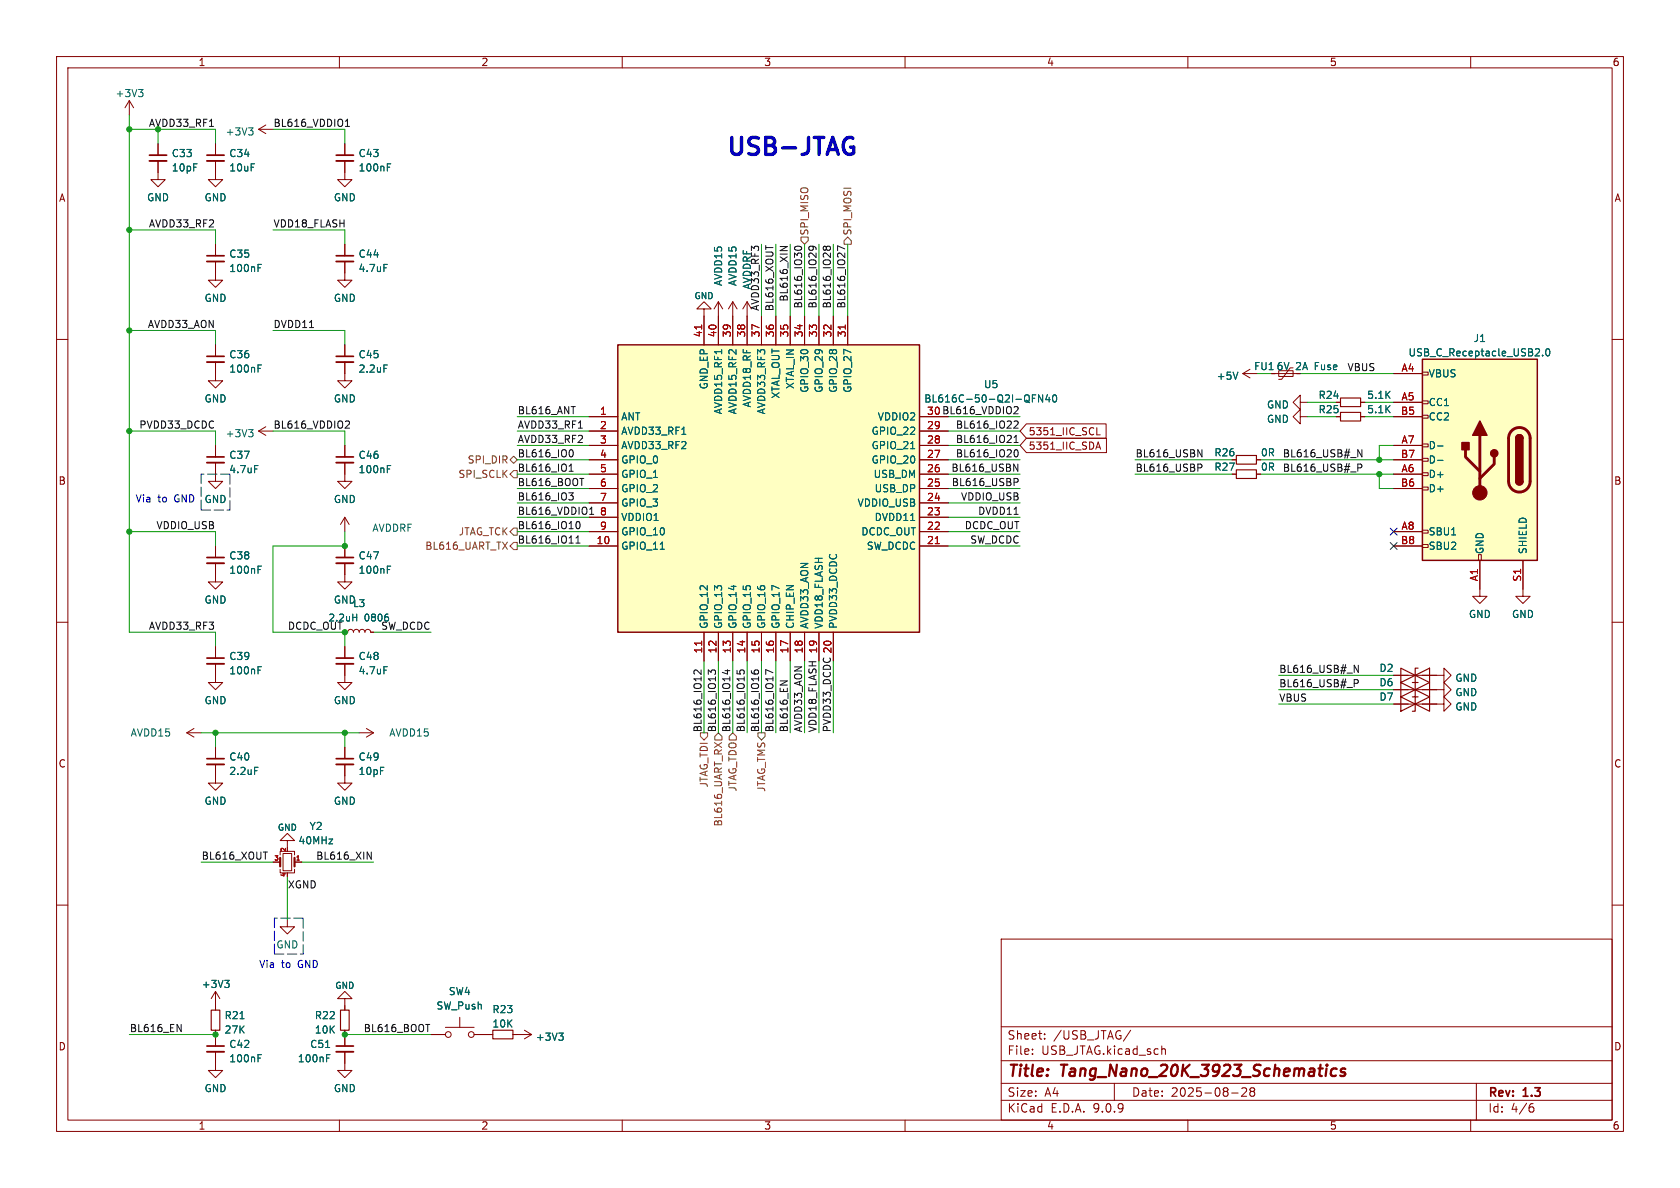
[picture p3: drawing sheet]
<svg xmlns="http://www.w3.org/2000/svg" width="297mm" height="210mm" viewBox="0 0 297 210" stroke-linecap="round" stroke-linejoin="round" font-family="sans-serif">
<g fill="none" stroke="#840000" stroke-width=".18">
<path d="M10 10h277v190h-277zM12 12h273v186h-273zM22.9 17.8l-.8 1.3M22.9 17.8l.7 1.3M22.9 17.8v2.5M60 10v2M110 10v2M160 10v2M210 10v2M260 10v2M10 60h2M38.1 64v3.3h1.3l-1.3 1.3-1.3-1.3h1.3"/>
<path d="M38.1 61v2M61 61v2M61 64v2M219.7 66l1.3 .8M219.7 66h2.5M221 65.3l-1.3 .7M224.8 66h5.1M226.1 65.5h2.5v1h-2.5zM228.6 65h-.5l-1.5 2.1h-.5M229.9 73.7v1.2l-1.3-1.2 1.3-1.3v1.3h1.2M229.9 71.1v1.3l-1.3-1.3 1.3-1.2v1.2h1.2M236.2 73.7h.8"/>
<path d="M236.2 71.1h.8M240.5 73.7h.8M240.5 71.1h.8M285 60h2M10 110h2M38.1 117.3v3.4h1.3l-1.3 1.2-1.3-1.2h1.3M38.1 114.3v2M61 117.3v3.4h-1.3l1.3 1.2 1.2-1.2h-1.2M61 114.3v2M285 110h2M61 135.1v3.3h1.2l-1.2 1.3-1.3-1.3h1.3M61 132.1v2"/>
<path d="M48.3 152.4h1.2M49.5 153.7v.6h2.6v-.6M49.5 151.1v-.6h2.6v.6M50 150.9h1.6v3h-1.6zM50.8 148.6h1.3l-1.3-1.3-1.3 1.3h1.3v1.3M52.1 152.4h1.2M10 160h2M177 166h108v32h-108zM285 160h2M60 198v2M110 198v2M160 198v2"/>
<path d="M177 194.5h108M177 191.5h108M177 187.5h108M177 181.5h108M182.5 186.3v.1M182.5 185.5v.1M184.7 183.6v.1M184.7 182.8v.1M197 191.5v3M199.9 182.1l-1.3 2M205.4 184.9v1.5M205.4 185.5l.2-.1 .4 .1v.9"/>
<path d="M210 198v2M217.7 193.2h1.2M220.3 192.4v.5l-.8 .9h.9M221 192.4v.3l.2 .2M221.2 192.9l-.2 .3v.5l.2 .1 .5-.1 .1-.2-.1-.4-.2-.2M221.2 192.9h.3M221.7 192.4l.1 .3-.3 .2M260 198v2M261 191.5v6.5M270.6 195.7h.4l.2 .3-.1 .5-.5 .1M271 195.1l-.4 .1"/>
</g>
<path d="M236.3 189a.66 .66 0 0 0-1 .3v.5l.1 .3 .2 .1 .6-.1M237.8 189a.49 .49 0 0 0-.8 .3l.1 .1 .7 .2v.3l-.3 .3-.6-.1" fill="none" stroke="#840000" stroke-width=".4"/>
<path d="M36.6 63h3M59.4 63h3.1M36.6 116.3h3M59.4 116.3h3.1M59.4 134.1h3.1" fill="none" stroke="#840000" stroke-width=".3"/>
<path d="M36.6 64h3M59.4 64h3.1M36.6 117.3h3M59.4 117.3h3.1M59.4 135.1h3.1" fill="none" stroke="#840000" stroke-width=".33"/>
<path d="M24.5 15.8h.8l-.5 .5M25 16.3l.3 .2v.3l-.3 .3M45.6 65.1h.4M45.6 64.5h.6M67.9 64.5h.6M218.8 65.8l-.4 1.3M45.6 118.5h.4M45.6 117.9h.6M67.9 117.9h.6" fill="none" stroke="#006464" stroke-width=".18"/>
<path d="M237 72.9h3.5v1.5h-3.5zM237 70.4h3.5v1.5h-3.5z" fill="none" stroke="#840000" stroke-width=".2"/>
<path d="M49.5 151.6v1.6M52.1 151.6v1.6" fill="none" stroke="#840000" stroke-width=".38"/>
<path d="M251.5 63.5h20.3v35.6h-20.3z" fill="#ffffc2"/>
<g fill="none" stroke="#840000" stroke-width=".18">
<path d="M27.9 28.4v3.4h1.3l-1.3 1.2-1.2-1.2h1.2M27.9 25.4v2M38.1 28.4v3.4h1.3l-1.3 1.2-1.3-1.2h1.3M38.1 25.4v2M45.7 22.9l1.3 .7M45.7 22.9h2.6M47 22.1l-1.3 .8M61 28.4v3.4h1.2l-1.2 1.2-1.3-1.2h1.3M61 25.4v2M38.1 46.2v3.3h1.3l-1.3 1.3-1.3-1.3h1.3M38.1 43.2v2M61 46.2v3.3h1.2l-1.2 1.3-1.3-1.3h1.3"/>
<path d="M61 43.2v2M124.5 54.6h1.2l-1.2-1.3-1.3 1.3h1.3v1.3M127 53.3l-.8 1.3M127 53.3l.8 1.3M127 53.3v2.6M129.5 53.3l-.7 1.3M129.5 53.3l.8 1.3M129.5 53.3v2.6M132.1 53.3l-.8 1.3M132.1 53.3l.7 1.3M132.1 53.3v2.6M38.1 78.7v2.1"/>
<path d="M45.7 76.2l1.3 .8M45.7 76.2h2.6M47 75.4l-1.3 .8M61 66v1.3h1.2l-1.2 1.3-1.3-1.3h1.3M61 78.7v2.1M246.4 66h5.1M246.4 71.1h5.1M246.4 73.7h5.1M246.4 78.7h5.1M251.5 65.8h1v.5h-1zM251.5 70.9h1v.5h-1zM251.5 73.4h1v.5h-1z"/>
<path d="M251.5 78.5h1v.5h-1zM38.1 81.8v3.3h1.3l-1.3 1.3-1.3-1.3h1.3M38.1 99.6v3.3h1.3l-1.3 1.2-1.3-1.2h1.3M38.1 96.5v2.1M61 99.6v3.3h-1.3l1.3 1.2 1.2-1.2h-1.2M61 81.8v3.3h1.2l-1.2 1.3-1.3-1.3h1.3M61 91.4v2.6M61 96.5v2.1M61 91.4l.7 1.3M61 91.4l-.8 1.3M217.8 81.3h.8M217.8 83.8h.8"/>
<path d="M222.1 81.3h.8M222.1 83.8h.8M246.4 81.3h5.1M246.4 83.8h5.1M246.4 86.4h5.1M246.4 94h5.1M246.4 96.5h5.1M251.5 81h1v.5h-1zM251.5 83.6h1v.5h-1zM251.5 86.1h1v.5h-1zM251.5 93.7h1v.5h-1zM251.5 96.3h1v.5h-1z"/>
<path d="M261.4 98h.5v1.1h-.5zM261.6 99.1v6.3h-1.3l1.3 1.3 1.3-1.3h-1.3M269.2 99.1v6.3h-1.2l1.2 1.3 1.3-1.3h-1.3M61 111.8h.5l.1-.4 .4-.1 .3 .1 .2 .4 .1-.4 .4-.1 .3 .1 .2 .4 .1-.4 .4-.1 .4 .1 .1 .4 .2-.4 .3-.1 .4 .1 .1 .4h.5M246.4 119.4h8.9v-1.3l1.2 1.3-1.2 1.3v-1.3M33 129.5h2.6M33 129.5l1.3 .8M34.3 128.8l-1.3 .7M38.1 137.2v1.2h1.3l-1.3 1.3-1.3-1.3h1.3M63.5 129.5h2.5M64.8 128.8l1.2 .7M66 129.5l-1.2 .8"/>
<path d="M246.4 124.5h8.9v-1.3l1.2 1.3-1.2 1.2v-1.2M246.4 121.9h8.9v-1.2l1.2 1.2-1.2 1.3v-1.3M38.1 175.3v3.3M38.1 175.3l-.8 1.2M38.1 175.3l.8 1.2M50.8 162.6v1.2h1.3l-1.3 1.3-1.3-1.3h1.3M38.1 185.9v3.3h1.3l-1.3 1.3-1.3-1.3h1.3M38.1 182.1v2.8M61 185.9v3.3h-1.3l1.3 1.3 1.2-1.3h-1.2M61 182.9v2M86.4 182.9h.7M90.7 182.9h3.3"/>
<path d="M92.7 182.1l1.3 .8M94 182.9l-1.3 .7"/>
</g>
<path d="M251.5 63.5h20.3v35.6h-20.3zM268 77.5a.64 .64 0 0 1 .6-.7 .64 .64 0 0 1 .6 .7M268 85.1a.64 .64 0 0 0 .6 .6 .64 .64 0 0 0 .6-.6" fill="none" stroke="#840000" stroke-width=".25"/>
<path d="M259.1 79.5v1.3l2.5 2.5M261.6 77v10.1M267.3 76.1a1.91 1.91 0 0 1 2-.4 1.91 1.91 0 0 1 1.2 1.8v7.6a1.91 1.91 0 0 1-1.9 1.9 1.91 1.91 0 0 1-1.9-1.9v-7.8l.2-.6zM264.2 80.8v1.2l-2.6 2.6" fill="none" stroke="#840000" stroke-width=".51"/>
<g fill="#840000" stroke="#840000" stroke-width=".25">
<path d="M268 77.5h1.2v7.6h-1.2z"/>
<path d="M268.2 77a.64 .64 0 0 1 .6-.1 .64 .64 0 0 1 .4 .6h-1.2z"/>
<path d="M268 85.1h1.2a.64 .64 0 0 1-.6 .6 .64 .64 0 0 1-.6-.6z"/>
<path d="M261.6 74.4l1.3 2.6h-2.6z"/>
<path d="M258.4 78.2h1.3v1.3h-1.3z"/>
<circle cx="264.2" cy="80.1" r=".63"/>
</g>
<circle cx="261.6" cy="87.1" r="1.27" fill="#840000" stroke="#840000" stroke-width=".18"/>
<g fill="none" stroke="#006464" stroke-width=".18">
<path d="M43.9 22.6h.8l-.4 .5M44.5 23.1l.2 .2v.3l-.2 .3M68.5 29.6h.4M68.5 29h.6M45.6 47.3h.4M45.6 46.7h.6M67.9 46.7h.6M43.9 75.9h.8l-.4 .5M44.5 76.4l.2 .3v.3l-.2 .2M254.1 78.8h1M272.7 62.8v.1M273.4 61.8l.2-.2a.68 .68 0 0 1 .4 .7 .68 .68 0 0 1-.4 .6l-.2-.1-.1-.4z"/>
<path d="M45 82.3h.6M68.5 82.3h.6M68.5 82.9h.4M254.1 81.4h1M45.6 100.7h.4M45.6 100.1h.6M62.4 109.1h.7M63.1 108.6v1.2M68.5 100.7h.4M68.5 100.1h.6M39.7 173.3h.8l-.4 .5M40.3 173.8l.2 .2v.3l-.2 .3"/>
<path d="M42.4 180.1h.8M45.6 187h.4M45.6 186.4h.6M57.6 185.2h.7M57.7 187h.5M57.7 186.4h.6M98.8 182.6h.8l-.5 .5M99.3 183.1l.3 .2v.4l-.3 .2"/>
</g>
<g fill="none" stroke="#840000" stroke-width=".2">
<path d="M218.6 80.5h3.5v1.5h-3.5zM218.6 83.1h3.5v1.5h-3.5zM247.6 118.1l2.6 1.3-2.6 1.3zM250.2 119.4l2.5-1.3v2.6zM250.7 118.1h-.5v2.6h-.5M247.6 123.2l2.6 1.3-2.6 1.2zM247.6 120.7l2.6 1.2-2.6 1.3zM250.2 124.5l2.5-1.3v2.5zM250.2 121.9l2.5-1.2v2.5zM250.7 123.2h-.5v2.5h-.5M250.7 120.7h-.5v2.5h-.5M37.3 178.6h1.6v3.5h-1.6z"/>
<path d="M87.1 182.1h3.6v1.5h-3.6z"/>
</g>
<path d="M26.4 27.4h3.1M36.6 27.4h3M59.4 27.4h3.1M36.6 45.2h3M59.4 45.2h3.1M36.6 98.6h3M36.6 80.8h3M59.4 98.6h3.1M59.4 80.8h3.1M36.6 184.9h3M59.4 184.9h3.1" fill="none" stroke="#840000" stroke-width=".3"/>
<path d="M26.4 28.4h3.1M36.6 28.4h3M59.4 28.4h3.1M36.6 46.2h3M59.4 46.2h3.1M36.6 99.6h3M36.6 81.8h3M59.4 99.6h3.1M59.4 81.8h3.1M36.6 185.9h3M59.4 185.9h3.1" fill="none" stroke="#840000" stroke-width=".33"/>
<path d="M109.2 61h53.4v50.8h-53.4z" fill="#ffffc2"/>
<path d="M109.2 61h53.4v50.8h-53.4z" fill="none" stroke="#840000" stroke-width=".25"/>
<g fill="none" stroke="#840000" stroke-width=".18">
<path d="M27.9 25.4v2M27.9 28.4v2.1M38.1 25.4v2M38.1 28.4v2.1M61 25.4v2M61 28.4v2.1M38.1 43.2v2M38.1 46.2v2.1M61 43.2v2M61 46.2v2.1M124.5 55.9v5.1M127 55.9v5.1"/>
<path d="M129.5 55.9v5.1M132.1 55.9v5.1M134.6 55.9v5.1M137.2 55.9v5.1M139.7 55.9v5.1M142.2 55.9v5.1M144.8 55.9v5.1M147.3 55.9v5.1M149.9 55.9v5.1M38.1 61v2M38.1 64v2M38.1 78.7v2.1"/>
<path d="M61 61v2M61 64v2M61 78.7v2.1M104.1 73.7h5.1M104.1 76.2h5.1M104.1 78.7h5.1M162.6 73.7h5M162.6 76.2h5M162.6 78.7h5M181.5 74.9h14v2.6h-14l-1.2-1.3zM181.5 77.5h14.1v2.5h-14.1l-1.2-1.3zM193.8 79h.6"/>
<path d="M193.9 76.9h.6M194.1 78.1l.5 1.3M224.8 66h.6M236.2 73.7h.8M236.2 71.1h.8M240.5 73.7h.8M240.5 71.1h.8M246.4 73.7h5.1M246.4 78.7h5.1M246.4 66h5.1M246.4 71.1h5.1M38.1 81.8v2"/>
<path d="M38.1 96.5v2.1M38.1 99.6v2M61 81.8v2M61 96.5v2.1M61 99.6v2M104.1 81.3h5.1M104.1 83.8h5.1M104.1 86.4h5.1M104.1 88.9h5.1M104.1 91.4h5.1M104.1 94h5.1M104.1 96.5h5.1"/>
<path d="M162.6 81.3h5M162.6 83.8h5M162.6 86.4h5M162.6 88.9h5M162.6 91.4h5M162.6 94h5M162.6 96.5h5M217.8 81.3h.8M217.8 83.8h.8M222.1 81.3h.8M222.1 83.8h.8M246.4 81.3h5.1"/>
<path d="M246.4 83.8h5.1M246.4 86.4h5.1M246.4 94h5.1M246.4 96.5h5.1M261.6 99.1v5M269.2 99.1v5M38.1 114.3v2M38.1 117.3v2.1M61 114.3v2M61 117.3v2.1M61 111.8h.5M65.5 111.8h.5"/>
<path d="M124.5 111.8v5M127 111.8v5M129.5 111.8v5M132.1 111.8v5M134.6 111.8v5M137.2 111.8v5M139.7 111.8v5M142.2 111.8v5M144.8 111.8v5M147.3 111.8v5M246.4 119.4h2.5M251.5 119.4h2.5"/>
<path d="M38.1 132.1v2M38.1 135.1v2.1M61 132.1v2M61 135.1v2.1M246.4 121.9h2.5M246.4 124.5h2.5M251.5 121.9h2.5M251.5 124.5h2.5M48.3 152.4h1.2M52.1 152.4h1.2M38.1 177.8v.8M61 176.5h1.2l-1.2-1.2-1.3 1.2h1.3v2.1"/>
<path d="M81.3 179.8v1.8M38.1 182.1v2.8M38.1 185.9v2.1M61 182.1v2.8M61 185.9v2.1M76.2 182.9h2.5M78.7 181.6h5.1M83.8 182.9h3.3M90.7 182.9h.7"/>
<circle cx="79.2" cy="182.9" r=".51"/>
<circle cx="83.3" cy="182.9" r=".51"/>
</g>
<g fill="none" stroke="#006464" stroke-width=".18">
<path d="M68.5 29.6h.4M68.5 29h.6M45.6 47.3h.4M45.6 46.7h.6M67.9 46.7h.6M45.6 64.5h.6M45.6 65.1h.4M67.9 64.5h.6M120.5 76.8h.8M127.6 61.8v.7M161 79.3h.7M182.5 70.4h.4"/>
<path d="M182.5 69.8h.6M184.3 69.8v1.3l-.7-1.3v1.3M185.2 69.7l-.3 .9h.8M185.5 70.2v.9M186.2 69.9l.2-.1a.68 .68 0 0 1 .4 .6 .68 .68 0 0 1-.4 .7l-.2-.2-.1-.3zM218.8 65.8l-.4 1.3M254.1 78.8h1M272.7 62.8v.1M273.4 61.8l.2-.2a.68 .68 0 0 1 .4 .7 .68 .68 0 0 1-.4 .6l-.2-.1-.1-.4zM45 82.3h.6M68.5 82.3h.6M68.5 82.9h.4"/>
<path d="M116.7 97.1h.7M254.1 81.4h1M45.6 118.5h.4M45.6 117.9h.6M45.6 100.7h.4M45.6 100.1h.6M62.4 109.1h.7M63.1 108.6v1.2M67.9 117.9h.6M68.5 100.7h.4M68.5 100.1h.6M45 135.6h.6"/>
<path d="M39.7 173.3h.8l-.4 .5M40.3 173.8l.2 .2v.3l-.2 .3M42.4 180.1h.8M45.6 187h.4M45.6 186.4h.6M57.6 185.2h.7M57.7 187h.5M57.7 186.4h.6M98.8 182.6h.8l-.5 .5M99.3 183.1l.3 .2v.4l-.3 .2"/>
</g>
<path d="M124 57.5v.7M149.4 57.5v.7M165.3 96.1h.8M124 113.3v.8" fill="none" stroke="#a90000" stroke-width=".18"/>
<path d="M36.6 134.1h3" fill="none" stroke="#840000" stroke-width=".3"/>
<path d="M36.6 135.1h3" fill="none" stroke="#840000" stroke-width=".33"/>
<path d="M60.2 178.6h1.5v3.5h-1.5z" fill="none" stroke="#840000" stroke-width=".2"/>
<path d="M141.6 41.9h1.3v.6l-.7 .7-.6-.7zM149.2 42.5l.7-.6 .6 .6v.7h-1.3zM90.2 81.3l.6-.7 .6 .7-.6 .6zM90.2 94l.6-.7h.6v1.3h-.6zM90.8 83.2h.6v1.3h-.6l-.6-.7zM90.8 95.9h.6v1.3h-.6l-.6-.7zM123.8 129.5h1.3v.7l-.6 .6-.7-.6zM127 129.5l.6 .7v.6h-1.2v-.6zM128.9 130.2l.6-.7 .7 .7v.6h-1.3zM134 129.5h1.3v.7l-.7 .6-.6-.6z" fill="none" stroke="#725600" stroke-width=".18"/>
<g fill="none" stroke="#0f0f0f" stroke-width=".18">
<path d="M37 22.3h.8M61.1 22.3h.7M61.2 21.4l.2-.3v1.2M135.4 43.4v.7M137.9 43.6h1.3l-1.3 .7M140.7 44.2l-.2-.3a.68 .68 0 0 1 .6-.4 .68 .68 0 0 1 .6 .4l-.2 .3M143.5 43.5l.3 .3-.1 .4M144.3 44.1l-.1-.3a.86 .86 0 0 0-1.2 0l.1 .4M146.1 43.8l-.3-.3-.2 .1-.1 .4 .2 .2M146.1 43.8l.2-.3 .4 .1 .1 .2-.1 .4M146.1 44l-.1 .2M146.1 43.8v.2"/>
<path d="M146.1 44l.1 .2M149.3 44l-1.2-.5v.8M61.2 74.4l.5 .1 .1 .3-.8 .9h.8M100.9 79.5a.68 .68 0 0 1 .5 .6 .68 .68 0 0 1-.5 .7M101 71.9h.7M102.2 75.7h.8M179.3 78.2h.7M179.3 77.3l.3-.3v1.2M179.3 79.7l.3-.2a.68 .68 0 0 1 .4 .6 .68 .68 0 0 1-.4 .7l-.3-.3M179.3 74.5l.5-.1 .2 .4-.8 .9h.8M179.9 72v.4l-.7 .7h.8M211.8 79.5l.7 1.3v-1.3"/>
<path d="M240 79.5l.8 1.3v-1.3M100.6 87.1h.7l-.4 .5 .4 .1v.4l-.2 .3h-.4M100.6 83.3h.7M100.6 82.4l.4-.4v1.3M101.8 96h.7M101.8 95.1l.4-.4v1.3M101.9 92.4l.2-.2a.68 .68 0 0 1 .5 .6 .68 .68 0 0 1-.5 .7l-.2-.3M102.5 84.6h.7M104.2 90.9h.8M104.4 90l.2-.3v1.2M179.2 82l.7 1.3v-1.3M179.3 84.6h.5l.2 .2-.1 .4h-.6"/>
<path d="M211.8 82h.5l.2 .3-.1 .3-.6 .1M240 82h.5l.3 .3-.2 .3-.6 .1M123.9 118.4v.8l-.9-.8-.3 .3v.4M126.4 119.2l.1-.5-.1-.2h-.6l-.1 .4-.5-.5v.8M128.2 118.6h.8M128.6 118.4v.8l-.9-.3M130.3 118.5v.6M130.8 119.1v-.4l.2-.3 .5 .2v.5M132.8 118.6l.1 .3 .2 .2M133.4 119.1l-.1-.4 .3-.3 .4 .2 .1 .3-.1 .2M136.6 118.9l-1.2-.5v.8M239.4 117.6l.7 1.3v-1.3"/>
<path d="M137.9 120.4h1.3l-1.3 .7M239.4 120.1h.5l.2 .3-.1 .3-.6 .1M46.5 150.6h.8M64.9 150.6l.7 1.3v-1.3M31.3 181.1l.7 1.3v-1.3M75.3 181.1h.7"/>
</g>
<path d="M35.6 83.8v6.4M35.6 90.2h5M40.6 90.2v-6.4M40.6 83.8h-5M48.5 168.7h5.1M48.5 162.3v6.4M53.6 162.3h-5.1M53.6 168.7v-6.4" fill="none" stroke="#0000c2" stroke-width=".18" stroke-dasharray="1.7 .6"/>
<g fill="none" stroke="#009600" stroke-width=".18">
<path d="M22.9 22.9h15.2v2.5M22.9 20.3v91.5h15.2v2.5M27.9 22.9v2.5M48.3 22.9h12.7v2.5M22.9 40.6h15.2v2.6M22.9 58.4h15.2v2.6M48.3 40.6h12.7v2.6M48.3 58.4h12.7v2.6M134.6 43.2v12.7M137.2 43.2v12.7M139.7 43.2v12.7M142.2 43.2v12.7"/>
<path d="M144.8 43.2v12.7M147.3 43.2v12.7M149.9 43.2v12.7M22.9 76.2h15.2v2.5M48.3 76.2h12.7v2.5M91.4 78.7h12.7M91.4 73.7h12.7M91.4 76.2h12.7M167.6 78.7h12.7M167.6 73.7h12.7M167.6 76.2h12.7M229.9 66h16.5"/>
<path d="M231.1 73.7h5.1M231.1 71.1h5.1M241.3 73.7h5.1M241.3 71.1h5.1M246.4 78.7h-2.6v2.6M22.9 94h15.2v2.5M61 94v2.5h-12.7v15.3h12.7v2.5M91.4 81.3h12.7M91.4 83.8h12.7M91.4 94h12.7M91.4 86.4h12.7M91.4 96.5h12.7"/>
<path d="M91.4 91.4h12.7M91.4 88.9h12.7M167.6 81.3h12.7M167.6 83.8h12.7M167.6 94h12.7M167.6 86.4h12.7M167.6 96.5h12.7M167.6 91.4h12.7M167.6 88.9h12.7M200.7 81.3h17.1M200.7 83.8h17.1M222.9 81.3h23.5"/>
<path d="M222.9 83.8h23.5M243.8 83.8v2.6h2.6M66 111.8h10.2M124.5 116.8v12.7M127 116.8v12.7M129.5 116.8v12.7M132.1 116.8v12.7M134.6 116.8v12.7M137.2 116.8v12.7M139.7 116.8v12.7M142.2 116.8v12.7M144.8 116.8v12.7"/>
<path d="M147.3 116.8v12.7M226.1 119.4h20.3M35.6 129.5h27.9M38.1 129.5v2.6M61 129.5v2.6M226.1 124.5h20.3M226.1 121.9h20.3M35.6 152.4h12.7M50.8 154.9v7.7M53.3 152.4h12.7M22.9 182.9h15.2M61 182.9h15.2"/>
</g>
<path d="M245.8 95.9l1.2 1.2M245.8 93.4l1.2 1.2M247 95.9l-1.2 1.2M247 93.4l-1.2 1.2" fill="none" stroke="#000084" stroke-width=".18"/>
<path d="M150.4 26h.5v1l-.1 .1" fill="none" stroke="#0000c2" stroke-width=".6"/>
<g fill="#009600" stroke="#009600" stroke-width=".18">
<circle cx="243.8" cy="81.3" r=".46"/>
<circle cx="243.8" cy="83.8" r=".46"/>
<circle cx="22.9" cy="58.4" r=".46"/>
<circle cx="22.9" cy="40.6" r=".46"/>
<circle cx="22.9" cy="22.9" r=".46"/>
<circle cx="38.1" cy="129.5" r=".46"/>
<circle cx="61" cy="129.5" r=".46"/>
<circle cx="61" cy="111.8" r=".46"/>
<circle cx="22.9" cy="94" r=".46"/>
<circle cx="22.9" cy="76.2" r=".46"/>
<circle cx="61" cy="96.5" r=".46"/>
<circle cx="38.1" cy="182.9" r=".46"/>
<circle cx="61" cy="182.9" r=".46"/>
</g>
<text font-size="4.2" fill="#0000c2" x="128.3" y="27.7">USB-JTAG</text>
<g font-size="2.8" fill="#840000">
<text x="178" y="190.9">Title:</text>
<text x="187.7" y="190.9">Tang_Nano_20K_3923_Schematics</text>
</g>
<g font-size="2.1" fill="#840000">
<text x="178" y="184">Sheet:</text>
<text x="186.2" y="184">/USB_JTAG/</text>
<text x="178" y="186.7">File:</text>
<text x="184.1" y="186.7">USB_JTAG.kicad_sch</text>
<text x="178" y="196.9">KiCad</text>
<text x="178" y="194.1">Size:</text>
<text x="184.7" y="194.1">A4</text>
<text x="185.7" y="196.9">E.D.A.</text>
<text x="193.3" y="196.9">9.0.9</text>
<text x="200" y="194.1">Date:</text>
<text x="207" y="194.1">2025-08-28</text>
<text x="263" y="194.3">Rev:</text>
<text x="263" y="196.9">Id:</text>
<text x="267.1" y="196.9">4/6</text>
<text x="269.4" y="194.3">1.3</text>
</g>
<g font-size="1.8" fill="#840000">
<text x="35" y="11.9">1</text>
<text x="85" y="11.9">2</text>
<text x="135" y="11.9">3</text>
<text x="185" y="11.9">4</text>
<text x="235" y="11.9">5</text>
<text x="285" y="11.9">6</text>
<text x="10.3" y="35.9">A</text>
<text x="285.3" y="35.9">A</text>
<text x="229.1" y="65.6">2A</text>
<text x="181.8" y="77.2">5351_IIC_SCL</text>
<text x="181.8" y="79.7">5351_IIC_SDA</text>
<text x="10.3" y="85.9">B</text>
<text x="285.3" y="85.9">B</text>
<text x="10.3" y="135.9">C</text>
<text x="285.3" y="135.9">C</text>
<text x="10.3" y="185.9">D</text>
<text x="285.3" y="185.9">D</text>
<text x="35" y="199.9">1</text>
<text x="85" y="199.9">2</text>
<text x="135" y="199.9">3</text>
<text x="185" y="199.9">4</text>
<text x="235" y="199.9">5</text>
<text x="285" y="199.9">6</text>
</g>
<g font-size="1.8" fill="#006464">
<text x="20.3" y="17.4">+3V3</text>
<text x="30.3" y="28">C33</text>
<text x="39.8" y="24.2">+3V3</text>
<text x="40.4" y="28">C34</text>
<text x="63.3" y="28">C43</text>
<text x="25.9" y="35.8">GND</text>
<text x="30.3" y="30.5">10pF</text>
<text x="36.1" y="35.8">GND</text>
<text x="40.4" y="30.5">10uF</text>
<text x="58.9" y="35.8">GND</text>
<text x="63.3" y="30.5">100nF</text>
<text x="40.4" y="45.8">C35</text>
<text x="63.3" y="45.8">C44</text>
<text x="36.1" y="53.6">GND</text>
<text x="40.4" y="48.3">100nF</text>
<text x="58.9" y="53.6">GND</text>
<text x="63.3" y="48.3">4.7uF</text>
<text x="127.9" y="50.7" transform="rotate(-90 127.9 50.7)">AVDD15</text>
<text x="130.4" y="50.7" transform="rotate(-90 130.4 50.7)">AVDD15</text>
<text x="132.9" y="51.3" transform="rotate(-90 132.9 51.3)">AVDDRF</text>
<text x="40.4" y="63.5">C36</text>
<text x="63.3" y="63.5">C45</text>
<text x="221.6" y="65.6">FU1</text>
<text x="225.6" y="65.6">6V</text>
<text x="232.5" y="65.6">Fuse</text>
<text x="248.9" y="63.2">USB_C_Receptacle_USB2.0</text>
<text x="260.4" y="60.7">J1</text>
<text x="36.1" y="71.3">GND</text>
<text x="40.4" y="66.1">100nF</text>
<text x="58.9" y="71.3">GND</text>
<text x="63.3" y="66.1">2.2uF</text>
<text x="125.3" y="68.9" transform="rotate(-90 125.3 68.9)">GND_EP</text>
<text x="138" y="70.6" transform="rotate(-90 138 70.6)">XTAL_OUT</text>
<text x="140.6" y="68.9" transform="rotate(-90 140.6 68.9)">XTAL_IN</text>
<text x="143.1" y="69.5" transform="rotate(-90 143.1 69.5)">GPIO_30</text>
<text x="145.6" y="69.5" transform="rotate(-90 145.6 69.5)">GPIO_29</text>
<text x="148.2" y="69.5" transform="rotate(-90 148.2 69.5)">GPIO_28</text>
<text x="150.7" y="69.5" transform="rotate(-90 150.7 69.5)">GPIO_27</text>
<text x="163.3" y="71.4">BL616C-50-Q2I-QFN40</text>
<text x="173.9" y="68.8">U5</text>
<text x="215" y="67.3">+5V</text>
<text x="233" y="70.7">R24</text>
<text x="241.6" y="70.7">5.1K</text>
<text x="252.5" y="66.9">VBUS</text>
<text x="252.5" y="72">CC1</text>
<text x="39.8" y="77.5">+3V3</text>
<text x="109.7" y="74.5">ANT</text>
<text x="109.7" y="77.1">AVDD33_RF1</text>
<text x="127.9" y="73.3" transform="rotate(-90 127.9 73.3)">AVDD15_RF1</text>
<text x="130.4" y="73.3" transform="rotate(-90 130.4 73.3)">AVDD15_RF2</text>
<text x="132.9" y="72.1" transform="rotate(-90 132.9 72.1)">AVDD18_RF</text>
<text x="135.5" y="73.3" transform="rotate(-90 135.5 73.3)">AVDD33_RF3</text>
<text x="154" y="77.1">GPIO_22</text>
<text x="155.1" y="74.5">VDDIO2</text>
<text x="223.9" y="75">GND</text>
<text x="223.9" y="72.4">GND</text>
<text x="233" y="73.3">R25</text>
<text x="241.6" y="73.3">5.1K</text>
<text x="252.5" y="74.5">CC2</text>
<text x="40.4" y="81.3">C37</text>
<text x="40.4" y="83.9">4.7uF</text>
<text x="63.3" y="83.9">100nF</text>
<text x="63.3" y="81.3">C46</text>
<text x="109.7" y="79.6">AVDD33_RF2</text>
<text x="109.7" y="82.1">GPIO_0</text>
<text x="154" y="79.6">GPIO_21</text>
<text x="154" y="82.1">GPIO_20</text>
<text x="214.6" y="80.9">R26</text>
<text x="214.6" y="83.4">R27</text>
<text x="222.8" y="80.9">0R</text>
<text x="222.8" y="83.4">0R</text>
<text x="252.5" y="79.6">D-</text>
<text x="252.5" y="82.1">D-</text>
<text x="36.1" y="89.1">GND</text>
<text x="58.9" y="89.1">GND</text>
<text x="109.7" y="84.7">GPIO_1</text>
<text x="109.7" y="87.2">GPIO_2</text>
<text x="109.7" y="89.8">GPIO_3</text>
<text x="151.5" y="89.8">VDDIO_USB</text>
<text x="154.3" y="84.7">USB_DM</text>
<text x="154.5" y="87.2">USB_DP</text>
<text x="252.5" y="84.7">D+</text>
<text x="252.5" y="87.2">D+</text>
<text x="65.7" y="94.2">AVDDRF</text>
<text x="109.7" y="92.3">VDDIO1</text>
<text x="109.7" y="94.8">GPIO_10</text>
<text x="152.2" y="94.8">DCDC_OUT</text>
<text x="154.5" y="92.3">DVDD11</text>
<text x="252.5" y="94.8">SBU1</text>
<text x="40.4" y="101.6">100nF</text>
<text x="40.4" y="99.1">C38</text>
<text x="63.3" y="101.6">100nF</text>
<text x="63.3" y="99.1">C47</text>
<text x="109.7" y="97.4">GPIO_11</text>
<text x="153.1" y="97.4">SW_DCDC</text>
<text x="252.5" y="97.4">SBU2</text>
<text x="262.5" y="98" transform="rotate(-90 262.5 98)">GND</text>
<text x="270.1" y="98" transform="rotate(-90 270.1 98)">SHIELD</text>
<text x="36.1" y="106.9">GND</text>
<text x="58.9" y="106.9">GND</text>
<text x="125.3" y="111.3" transform="rotate(-90 125.3 111.3)">GPIO_12</text>
<text x="127.9" y="111.3" transform="rotate(-90 127.9 111.3)">GPIO_13</text>
<text x="130.4" y="111.3" transform="rotate(-90 130.4 111.3)">GPIO_14</text>
<text x="132.9" y="111.3" transform="rotate(-90 132.9 111.3)">GPIO_15</text>
<text x="135.5" y="111.3" transform="rotate(-90 135.5 111.3)">GPIO_16</text>
<text x="138" y="111.3" transform="rotate(-90 138 111.3)">GPIO_17</text>
<text x="140.6" y="111.3" transform="rotate(-90 140.6 111.3)">CHIP_EN</text>
<text x="143.1" y="111.3" transform="rotate(-90 143.1 111.3)">AVDD33_AON</text>
<text x="145.6" y="111.3" transform="rotate(-90 145.6 111.3)">VDD18_FLASH</text>
<text x="148.2" y="111.3" transform="rotate(-90 148.2 111.3)">PVDD33_DCDC</text>
<text x="259.6" y="109.4">GND</text>
<text x="267.2" y="109.4">GND</text>
<text x="40.4" y="119.4">100nF</text>
<text x="40.4" y="116.9">C39</text>
<text x="63.3" y="116.9">C48</text>
<text x="63.3" y="119.4">4.7uF</text>
<text x="243.8" y="119">D2</text>
<text x="36.1" y="124.7">GND</text>
<text x="58.9" y="124.7">GND</text>
<text x="243.8" y="124.1">D7</text>
<text x="243.8" y="121.5">D6</text>
<text x="257.2" y="125.8">GND</text>
<text x="257.2" y="123.3">GND</text>
<text x="257.2" y="120.7">GND</text>
<text x="23" y="130.4">AVDD15</text>
<text x="68.7" y="130.4">AVDD15</text>
<text x="40.4" y="134.7">C40</text>
<text x="40.4" y="137.2">2.2uF</text>
<text x="63.3" y="134.7">C49</text>
<text x="63.3" y="137.2">10pF</text>
<text x="36.1" y="142.5">GND</text>
<text x="58.9" y="142.5">GND</text>
<text x="52.7" y="149.5">40MHz</text>
<text x="54.6" y="146.9">Y2</text>
<text x="48.8" y="167.9">GND</text>
<text x="35.6" y="174.9">+3V3</text>
<text x="77.1" y="178.7">SW_Push</text>
<text x="79.2" y="176.1">SW4</text>
<text x="87" y="179.3">R23</text>
<text x="39.6" y="180.4">R21</text>
<text x="39.6" y="182.9">27K</text>
<text x="40.4" y="185.5">C42</text>
<text x="54.7" y="185.5">C51</text>
<text x="55.6" y="180.4">R22</text>
<text x="55.6" y="182.9">10K</text>
<text x="87" y="181.8">10K</text>
<text x="94.6" y="184.2">+3V3</text>
<text x="40.4" y="188">100nF</text>
<text x="52.6" y="188">100nF</text>
<text x="36.1" y="193.3">GND</text>
<text x="58.9" y="193.3">GND</text>
</g>
<text font-size="1.8" fill="#009600" x="26.2" y="22.5">AVDD33_RF1</text>
<g font-size="1.8" fill="#0f0f0f">
<text x="48.3" y="22.5">BL616_VDDIO1</text>
<text x="26.2" y="40.3">AVDD33_RF2</text>
<text x="48.3" y="40.3">VDD18_FLASH</text>
<text x="139.4" y="53.4" transform="rotate(-90 139.4 53.4)">BL616_XIN</text>
<text x="26" y="58.1">AVDD33_AON</text>
<text x="48.3" y="58.1">DVDD11</text>
<text x="134.3" y="55.1" transform="rotate(-90 134.3 55.1)">AVDD33_RF3</text>
<text x="136.8" y="55.1" transform="rotate(-90 136.8 55.1)">BL616_XOUT</text>
<text x="141.9" y="54.6" transform="rotate(-90 141.9 54.6)">BL616_IO30</text>
<text x="144.4" y="54.6" transform="rotate(-90 144.4 54.6)">BL616_IO29</text>
<text x="147" y="54.6" transform="rotate(-90 147 54.6)">BL616_IO28</text>
<text x="149.5" y="54.6" transform="rotate(-90 149.5 54.6)">BL616_IO27</text>
<text x="238.1" y="65.7">VBUS</text>
<text x="24.5" y="75.9">PVDD33_DCDC</text>
<text x="48.3" y="75.9">BL616_VDDIO2</text>
<text x="91.4" y="73.3">BL616_ANT</text>
<text x="91.4" y="75.9">AVDD33_RF1</text>
<text x="163.8" y="73.4">30 BL616_VDDIO2</text>
<text x="168.9" y="75.9">BL616_IO22</text>
<text x="91.4" y="83.5">BL616_IO1</text>
<text x="91.4" y="80.9">BL616_IO0</text>
<text x="91.4" y="78.4">AVDD33_RF2</text>
<text x="168.1" y="83.5">BL616_USBN</text>
<text x="168.9" y="80.9">BL616_IO20</text>
<text x="168.9" y="78.4">BL616_IO21</text>
<text x="200.7" y="83.5">BL616_USBP</text>
<text x="200.7" y="80.9">BL616_USBN</text>
<text x="226.7" y="80.9">BL616_USB#_N</text>
<text x="226.7" y="83.5">BL616_USB#_P</text>
<text x="91.4" y="88.6">BL616_IO3</text>
<text x="91.4" y="86">BL616_BOOT</text>
<text x="168.2" y="86">BL616_USBP</text>
<text x="169.8" y="88.6">VDDIO_USB</text>
<text x="27.6" y="93.6">VDDIO_USB</text>
<text x="91.4" y="91.1">BL616_VDDIO1</text>
<text x="91.4" y="93.6">BL616_IO10</text>
<text x="170.5" y="93.6">DCDC_OUT</text>
<text x="172.8" y="91.1">DVDD11</text>
<text x="91.4" y="96.2">BL616_IO11</text>
<text x="171.4" y="96.2">SW_DCDC</text>
<text x="26.2" y="111.4">AVDD33_RF3</text>
<text x="50.8" y="111.4">DCDC_OUT</text>
<text x="67.3" y="111.4">SW_DCDC</text>
<text x="226.1" y="119">BL616_USB#_N</text>
<text x="226.1" y="121.6">BL616_USB#_P</text>
<text x="226.1" y="124.1">VBUS</text>
<text x="124.1" y="129.5" transform="rotate(-90 124.1 129.5)">BL616_IO12</text>
<text x="126.7" y="129.5" transform="rotate(-90 126.7 129.5)">BL616_IO13</text>
<text x="129.2" y="129.5" transform="rotate(-90 129.2 129.5)">BL616_IO14</text>
<text x="131.7" y="129.5" transform="rotate(-90 131.7 129.5)">BL616_IO15</text>
<text x="134.3" y="129.5" transform="rotate(-90 134.3 129.5)">BL616_IO16</text>
<text x="136.8" y="129.5" transform="rotate(-90 136.8 129.5)">BL616_IO17</text>
<text x="139.4" y="129.5" transform="rotate(-90 139.4 129.5)">BL616_EN</text>
<text x="141.9" y="129.5" transform="rotate(-90 141.9 129.5)">AVDD33_AON</text>
<text x="144.4" y="129.5" transform="rotate(-90 144.4 129.5)">VDD18_FLASH</text>
<text x="147" y="129.5" transform="rotate(-90 147 129.5)">PVDD33_DCDC 20</text>
<text x="35.6" y="152.1">BL616_XOUT</text>
<text x="55.8" y="152.1">BL616_XIN</text>
<text x="50.8" y="157.1">XGND</text>
<text x="22.9" y="182.5">BL616_EN</text>
<text x="64.2" y="182.5">BL616_BOOT</text>
</g>
<g font-size="1.8" fill="#725600">
<text x="143.1" y="41.7" transform="rotate(-90 143.1 41.7)">SPI_MISO</text>
<text x="150.7" y="41.7" transform="rotate(-90 150.7 41.7)">SPI_MOSI</text>
<text x="82.6" y="82.1">SPI_DIR</text>
<text x="80.9" y="84.7">SPI_SCLK</text>
<text x="81" y="94.8">JTAG_TCK</text>
<text x="75.1" y="97.4">BL616_UART_TX</text>
<text x="125.3" y="139.3" transform="rotate(-90 125.3 139.3)">JTAG_TDI</text>
<text x="130.4" y="140" transform="rotate(-90 130.4 140)">JTAG_TDO</text>
<text x="135.5" y="140.1" transform="rotate(-90 135.5 140.1)">JTAG_TMS</text>
<text x="127.9" y="146.2" transform="rotate(-90 127.9 146.2)">BL616_UART_RX</text>
</g>
<g font-size="1.8" fill="#a90000">
<text x="124.2" y="59.7" transform="rotate(-90 124.2 59.7)">41</text>
<text x="126.7" y="59.7" transform="rotate(-90 126.7 59.7)">40</text>
<text x="129.3" y="59.7" transform="rotate(-90 129.3 59.7)">39</text>
<text x="131.8" y="59.7" transform="rotate(-90 131.8 59.7)">38</text>
<text x="134.4" y="59.7" transform="rotate(-90 134.4 59.7)">37</text>
<text x="136.9" y="59.7" transform="rotate(-90 136.9 59.7)">36</text>
<text x="139.4" y="59.7" transform="rotate(-90 139.4 59.7)">35</text>
<text x="142" y="59.7" transform="rotate(-90 142 59.7)">34</text>
<text x="144.5" y="59.7" transform="rotate(-90 144.5 59.7)">33</text>
<text x="147.1" y="59.7" transform="rotate(-90 147.1 59.7)">32</text>
<text x="149.6" y="59.7" transform="rotate(-90 149.6 59.7)">31</text>
<text x="247.7" y="65.8">A4</text>
<text x="247.7" y="70.9">A5</text>
<text x="106" y="73.4">1</text>
<text x="106" y="75.9">2</text>
<text x="163.8" y="75.9">29</text>
<text x="163.8" y="73.4">30</text>
<text x="247.6" y="73.4">B5</text>
<text x="106" y="78.5">3</text>
<text x="106" y="81">4</text>
<text x="106" y="83.6">5</text>
<text x="163.8" y="78.5">28</text>
<text x="163.8" y="81">27</text>
<text x="163.8" y="83.6">26</text>
<text x="247.6" y="81">B7</text>
<text x="247.7" y="78.5">A7</text>
<text x="247.7" y="83.6">A6</text>
<text x="106" y="86.1">6</text>
<text x="106" y="88.6">7</text>
<text x="163.8" y="86.1">25</text>
<text x="163.8" y="88.6">24</text>
<text x="247.6" y="86.1">B6</text>
<text x="106" y="91.2">8</text>
<text x="106" y="93.7">9</text>
<text x="163.8" y="91.2">23</text>
<text x="163.8" y="93.7">22</text>
<text x="247.7" y="93.7">A8</text>
<text x="105.4" y="96.3">10</text>
<text x="163.8" y="96.3">21</text>
<text x="247.6" y="96.3">B8</text>
<text x="261.4" y="102.9" transform="rotate(-90 261.4 102.9)">A1</text>
<text x="269" y="102.9" transform="rotate(-90 269 102.9)">S1</text>
<text x="124.2" y="115.6" transform="rotate(-90 124.2 115.6)">11</text>
<text x="126.7" y="115.6" transform="rotate(-90 126.7 115.6)">12</text>
<text x="129.3" y="115.6" transform="rotate(-90 129.3 115.6)">13</text>
<text x="131.8" y="115.6" transform="rotate(-90 131.8 115.6)">14</text>
<text x="134.4" y="115.6" transform="rotate(-90 134.4 115.6)">15</text>
<text x="136.9" y="115.6" transform="rotate(-90 136.9 115.6)">16</text>
<text x="139.4" y="115.6" transform="rotate(-90 139.4 115.6)">17</text>
<text x="142" y="115.6" transform="rotate(-90 142 115.6)">18</text>
<text x="144.5" y="115.6" transform="rotate(-90 144.5 115.6)">19</text>
<text x="147.1" y="115.6" transform="rotate(-90 147.1 115.6)">20</text>
</g>
<g font-size="1.8" fill="#0000c2">
<text x="23.9" y="88.9">Via</text>
<text x="27.9" y="88.9">to</text>
<text x="30.9" y="88.9">GND</text>
<text x="45.7" y="171.2">Via</text>
<text x="49.7" y="171.2">to</text>
<text x="52.8" y="171.2">GND</text>
</g>
<g font-size="1.7" fill="#006464">
<text x="62.3" y="107.5">L3</text>
<text x="58" y="110.1">2.2uH</text>
<text x="64.4" y="110.1">0806</text>
</g>
<g font-size="1.5" fill="#006464">
<text x="122.7" y="53.1">GND</text>
<text x="49" y="147.1">GND</text>
<text x="59.2" y="175">GND</text>
</g>
<g font-size="1.1" fill="#a90000">
<text x="48.4" y="152.1">3</text>
<text x="50.5" y="155.1" transform="rotate(-90 50.5 155.1)">4</text>
<text x="50.5" y="150.7" transform="rotate(-90 50.5 150.7)">2</text>
<text x="52.2" y="152.1">1</text>
</g>
</svg>
